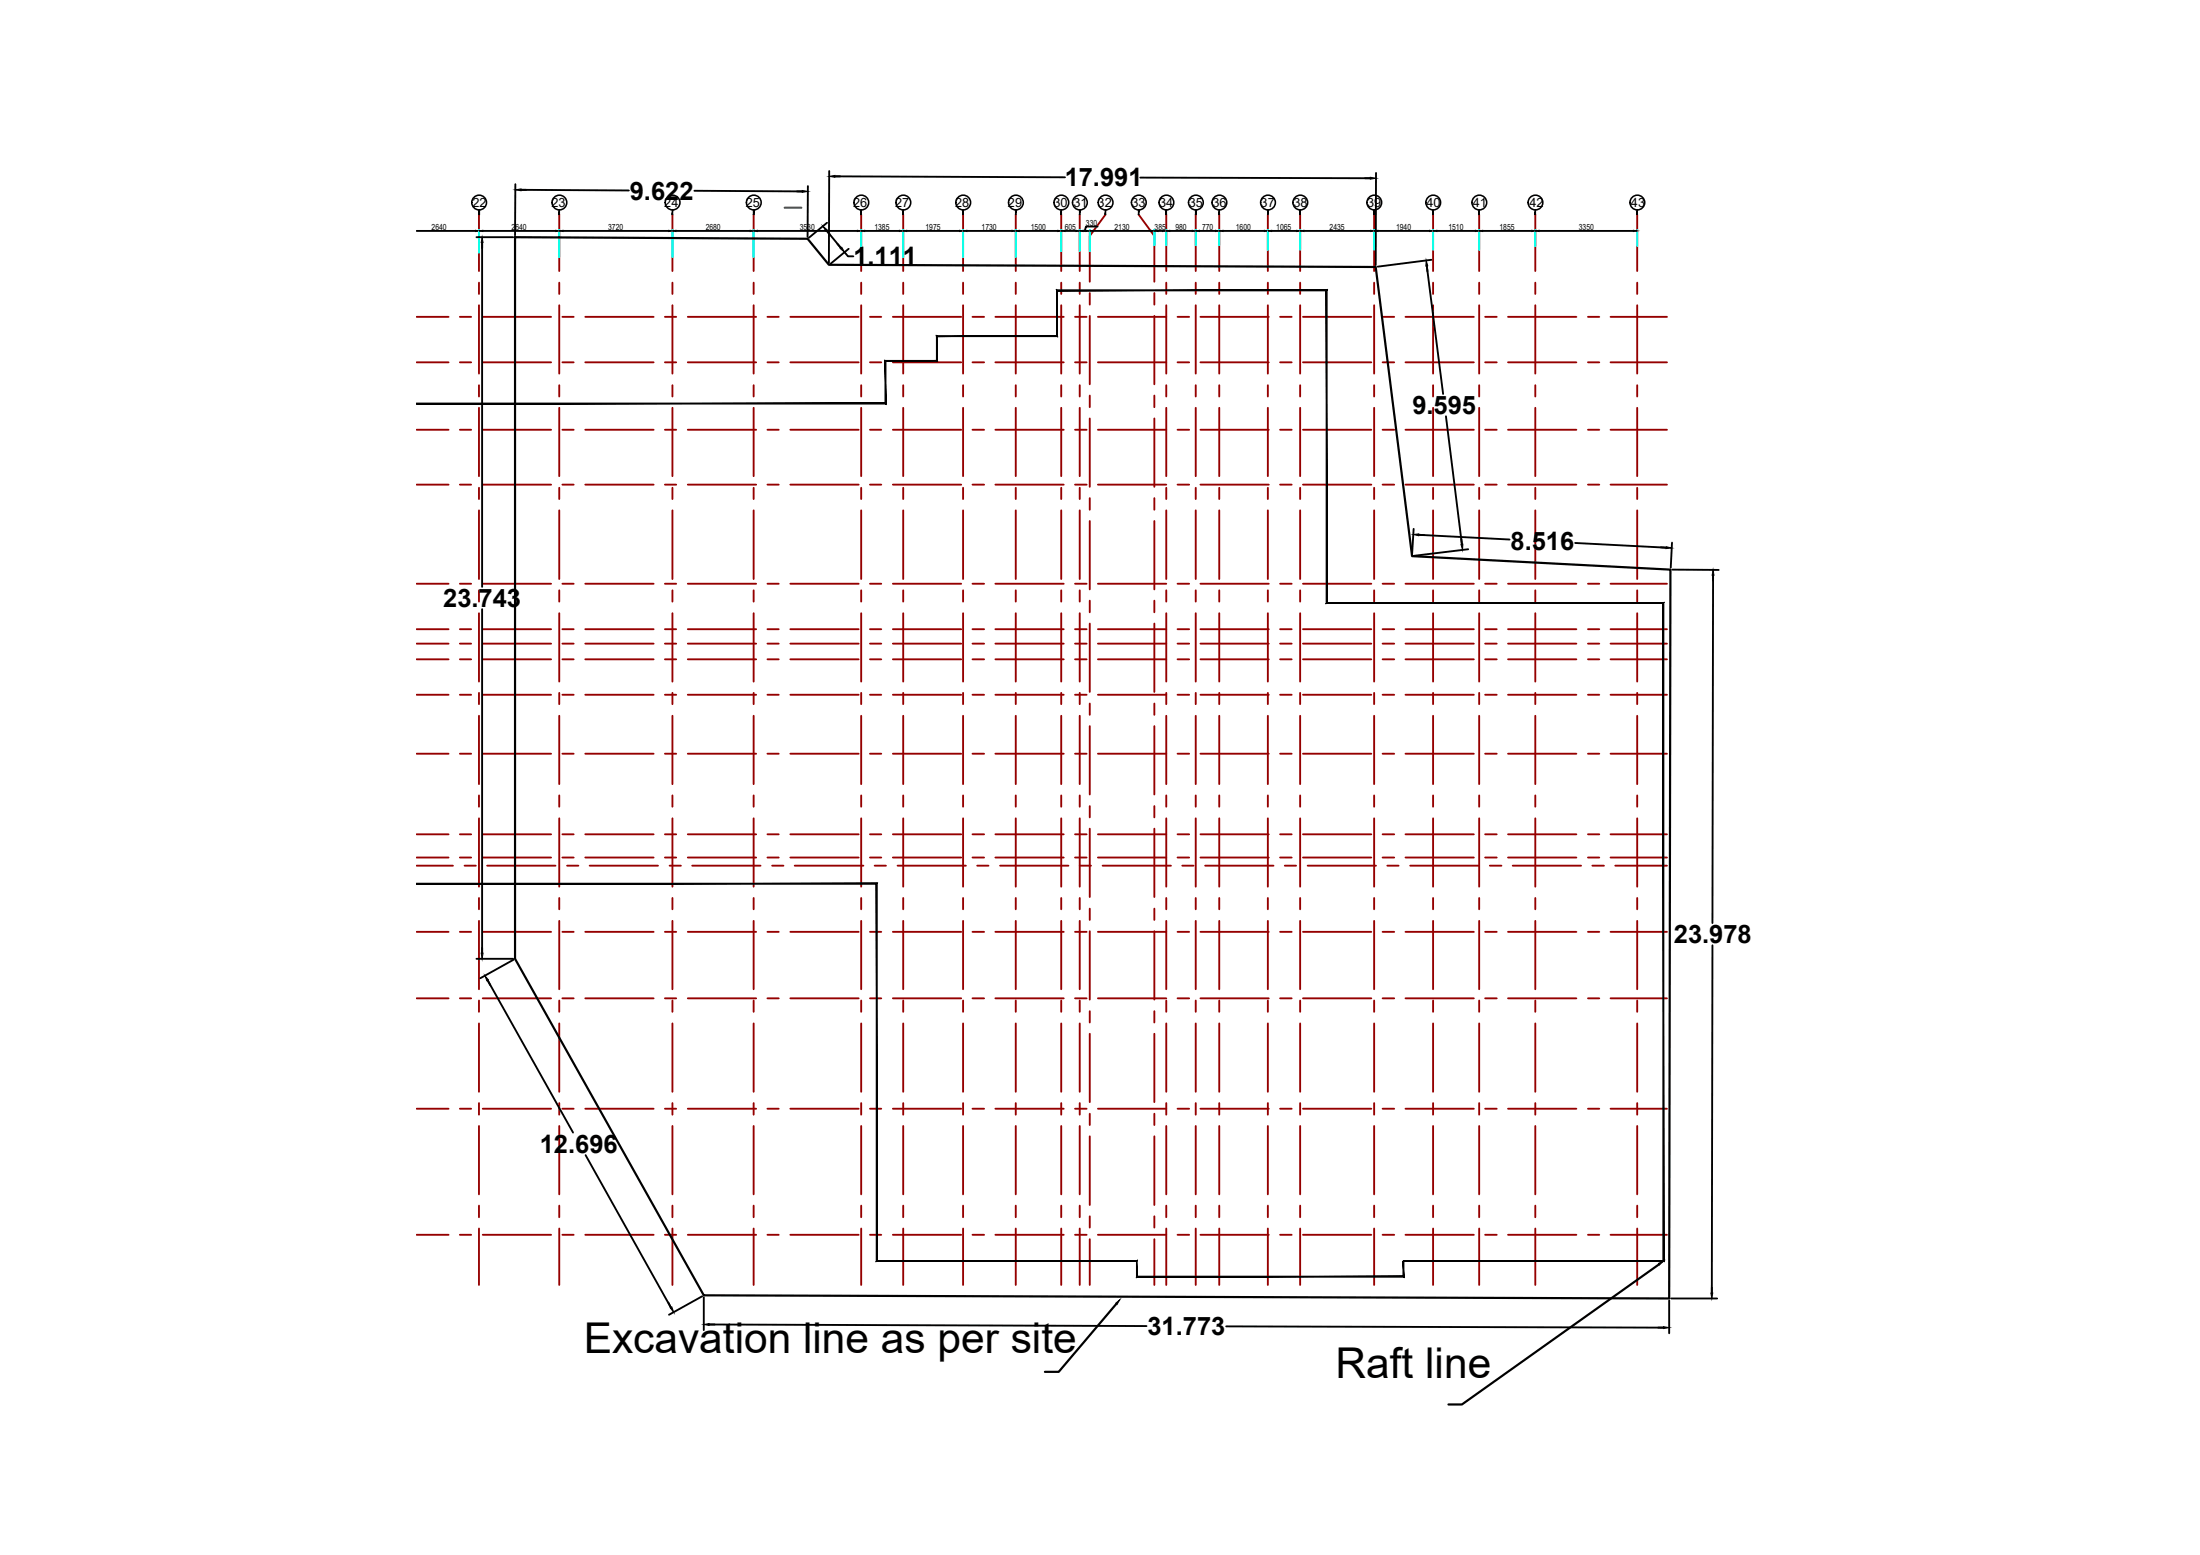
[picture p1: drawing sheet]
<svg xmlns="http://www.w3.org/2000/svg" width="297mm" height="210mm" viewBox="0 0 297 210" stroke-linecap="round" stroke-linejoin="round" font-family="sans-serif">
<!-- layer: GRID -->
<g fill="none" stroke="#950000" stroke-width=".25">
<path d="M64.7 29v7.6M64.7 38.2v1.5M75.5 29v7.6M75.5 38.2v1.5M90.8 29v7.6M90.8 38.2v1.5M101.8 29v7.6M101.8 38.2v1.5M116.3 29v7.6M116.3 38.2v1.5M121.9 29v7.6M121.9 38.2v1.5"/>
<path d="M130 29v7.6M130 38.2v1.5M137.1 29v7.6M137.1 38.2v1.5M143.3 29v7.6M143.3 38.2v1.5M145.8 29v7.6M145.8 38.2v1.5M147.1 39.6v1.5M149.3 29l-2.2 2.8v6.2M153.7 29l2.2 2.8v6.2M155.9 39.6v1.5"/>
<path d="M157.5 29v7.6M157.5 38.2v1.5M161.4 29v7.6M161.4 38.2v1.5M164.6 29v7.6M164.6 38.2v1.5M171.2 29v7.6M171.2 38.2v1.5M175.5 29v7.6M175.5 38.2v1.5M185.5 29v7.6M185.5 38.2v1.5"/>
<path d="M193.5 29v7.6M193.5 38.2v1.5M199.7 29v7.6M199.7 38.2v1.5M207.3 29v7.6M207.3 38.2v1.5M221.1 29v7.6M221.1 38.2v1.5M56.2 42.8h4.4M56.2 48.9h4.4M56.2 58h4.4M62.1 42.8h1.5"/>
<path d="M62.1 48.9h1.5M62.1 58h1.5M64.7 41.2v9.2M64.7 52v1.5M64.7 55v9.3M65.2 42.8h9.2M65.2 48.9h9.2M65.2 58h9.2M75.5 41.2v9.2M75.5 52v1.5M75.5 55v9.3M75.9 42.8h1.6"/>
<path d="M75.9 48.9h1.6M75.9 58h1.6M79 42.8h9.3M79 48.9h9.3M79 58h9.3M89.8 42.8h1.5M89.8 48.9h1.5M89.8 58h1.5M90.8 41.2v9.2M90.8 52v1.5M90.8 55v9.3M92.9 42.8h9.2"/>
<path d="M92.9 48.9h9.2M92.9 58h9.2M101.8 41.2v9.2M101.8 52v1.5M101.8 55v9.3M103.6 42.8h1.5M103.6 48.9h1.5M103.6 58h1.5M106.7 42.8h9.2M106.7 48.9h9.2M106.7 58h9.2M116.3 41.2v9.2"/>
<path d="M116.3 52v1.5M116.3 55v9.3M117.5 42.8h1.5M117.5 48.9h1.5M117.5 58h1.5M120.6 42.8h9.2M120.6 48.9h9.2M120.6 58h9.2M121.9 41.2v9.2M121.9 52v1.5M121.9 55v9.3M130 41.2v9.2"/>
<path d="M130 52v1.5M130 55v9.3M131.3 42.8h1.6M131.3 48.9h1.6M131.3 58h1.6M134.4 42.8h9.2M134.4 48.9h9.2M134.4 58h9.2M137.1 41.2v9.2M137.1 52v1.5M137.1 55v9.3M143.3 41.2v9.2"/>
<path d="M143.3 52v1.5M143.3 55v9.3M145.1 42.8h1.6M145.1 48.9h1.6M145.1 58h1.6M145.8 41.2v9.2M145.8 52v1.5M145.8 55v9.3M147.1 42.6v9.3M147.1 53.4v1.6M147.1 56.5v9.2M148.2 42.8h9.3"/>
<path d="M148.2 48.9h9.3M148.2 58h9.3M155.9 42.6v9.3M155.9 53.4v1.6M155.9 56.5v9.2M157.5 41.2v9.2M157.5 52v1.5M157.5 55v9.3M159 42.8h1.6M159 48.9h1.6M159 58h1.6M161.4 41.2v9.2"/>
<path d="M161.4 52v1.5M161.4 55v9.3M162.1 42.8h9.2M162.1 48.9h9.2M162.1 58h9.2M164.6 41.2v9.2M164.6 52v1.5M164.6 55v9.3M171.2 41.2v9.2M171.2 52v1.5M171.2 55v9.3M172.8 42.8h1.6"/>
<path d="M172.8 48.9h1.6M172.8 58h1.6M175.5 41.2v9.2M175.5 52v1.5M175.5 55v9.3M175.9 42.8h9.3M175.9 48.9h9.3M175.9 58h9.3M185.5 41.2v9.2M185.5 52v1.5M185.5 55v9.3M186.7 42.8h1.5"/>
<path d="M186.7 48.9h1.5M186.7 58h1.5M189.8 42.8h9.2M189.8 48.9h9.2M189.8 58h9.2M193.5 41.2v9.2M193.5 52v1.5M193.5 55v9.3M199.7 41.2v9.2M199.7 52v1.5M199.7 55v9.3M200.5 42.8h1.6"/>
<path d="M200.5 48.9h1.6M200.5 58h1.6M203.6 42.8h9.2M203.6 48.9h9.2M203.6 58h9.2M207.3 41.2v9.2M207.3 52v1.5M207.3 55v9.3M214.4 42.8h1.5M214.4 48.9h1.5M214.4 58h1.5M217.5 42.8h7.6"/>
<path d="M217.5 48.9h7.6M217.5 58h7.6M221.1 41.2v9.2M221.1 52v1.5M221.1 55v9.3M56.2 65.4h4.4M56.2 78.8h4.4M62.1 65.4h1.5M62.1 78.8h1.5M64.7 65.8v1.6M64.7 68.9v9.3M64.7 79.7v1.5"/>
<path d="M65.2 65.4h9.2M65.2 78.8h9.2M75.5 65.8v1.6M75.5 68.9v9.3M75.5 79.7v1.5M75.9 65.4h1.6M75.9 78.8h1.6M79 65.4h9.3M79 78.8h9.3M89.8 65.4h1.5M89.8 78.8h1.5M90.8 65.8v1.6"/>
<path d="M90.8 68.9v9.3M90.8 79.7v1.5M92.9 65.4h9.2M92.9 78.8h9.2M101.8 65.8v1.6M101.8 68.9v9.3M101.8 79.7v1.5M103.6 65.4h1.5M103.6 78.8h1.5M106.7 65.4h9.2M106.7 78.8h9.2M116.3 65.8v1.6"/>
<path d="M116.3 68.9v9.3M116.3 79.7v1.5M117.5 65.4h1.5M117.5 78.8h1.5M120.6 65.4h9.2M120.6 78.8h9.2M121.9 65.8v1.6M121.9 68.9v9.3M121.9 79.7v1.5M130 65.8v1.6M130 68.9v9.3M130 79.7v1.5"/>
<path d="M131.3 65.4h1.6M131.3 78.8h1.6M134.4 65.4h9.2M134.4 78.8h9.2M137.1 65.8v1.6M137.1 68.9v9.3M137.1 79.7v1.5M143.3 65.8v1.6M143.3 68.9v9.3M143.3 79.7v1.5M145.1 65.4h1.6M145.1 78.8h1.6"/>
<path d="M145.8 65.8v1.6M145.8 68.9v9.3M145.8 79.7v1.5M147.1 67.2v1.6M147.1 70.3v9.3M148.2 65.4h9.3M148.2 78.8h9.3M155.9 67.2v1.6M155.9 70.3v9.3M157.5 65.8v1.6M157.5 68.9v9.3M157.5 79.7v1.5"/>
<path d="M159 65.4h1.6M159 78.8h1.6M161.4 65.8v1.6M161.4 68.9v9.3M161.4 79.7v1.5M162.1 65.4h9.2M162.1 78.8h9.2M164.6 65.8v1.6M164.6 68.9v9.3M164.6 79.7v1.5M171.2 65.8v1.6M171.2 68.9v9.3"/>
<path d="M171.2 79.7v1.5M172.8 65.4h1.6M172.8 78.8h1.6M175.5 65.8v1.6M175.5 68.9v9.3M175.5 79.7v1.5M175.9 65.4h9.3M175.9 78.8h9.3M185.5 65.8v1.6M185.5 68.9v9.3M185.5 79.7v1.5M186.7 65.4h1.5"/>
<path d="M186.7 78.8h1.5M189.8 65.4h9.2M189.8 78.8h9.2M193.5 65.8v1.6M193.5 68.9v9.3M193.5 79.7v1.5M199.7 65.8v1.6M199.7 68.9v9.3M199.7 79.7v1.5M200.5 65.4h1.6M200.5 78.8h1.6M203.6 65.4h9.2"/>
<path d="M203.6 78.8h9.2M207.3 65.8v1.6M207.3 68.9v9.3M207.3 79.7v1.5M214.4 65.4h1.5M214.4 78.8h1.5M217.5 65.4h7.6M217.5 78.8h7.6M221.1 65.8v1.6M221.1 68.9v9.3M221.1 79.7v1.5M56.2 89h4.4"/>
<path d="M56.2 86.9h4.4M56.2 93.8h4.4M56.2 84.9h4.4M62.1 89h1.5M62.1 86.9h1.5M62.1 93.8h1.5M62.1 84.9h1.5M64.7 82.8v9.2M64.7 93.5v1.6M64.7 96.6v9.2M65.2 89h9.2M65.2 86.9h9.2"/>
<path d="M65.2 93.8h9.2M65.2 84.9h9.2M75.5 82.8v9.2M75.5 93.5v1.6M75.5 96.6v9.2M75.9 89h1.6M75.9 86.9h1.6M75.9 93.8h1.6M75.9 84.9h1.6M79 89h9.3M79 86.9h9.3M79 93.8h9.3"/>
<path d="M79 84.9h9.3M89.8 89h1.5M89.8 86.9h1.5M89.8 93.8h1.5M89.8 84.9h1.5M90.8 82.8v9.2M90.8 93.5v1.6M90.8 96.6v9.2M92.9 89h9.2M92.9 86.9h9.2M92.9 93.8h9.2M92.9 84.9h9.2"/>
<path d="M101.8 82.8v9.2M101.8 93.5v1.6M101.8 96.6v9.2M103.6 89h1.5M103.6 86.9h1.5M103.6 93.8h1.5M103.6 84.9h1.5M106.7 89h9.2M106.7 86.9h9.2M106.7 93.8h9.2M106.7 84.9h9.2M116.3 82.8v9.2"/>
<path d="M116.3 93.5v1.6M116.3 96.6v9.2M117.5 89h1.5M117.5 86.9h1.5M117.5 93.8h1.5M117.5 84.9h1.5M120.6 89h9.2M120.6 86.9h9.2M120.6 93.8h9.2M120.6 84.9h9.2M121.9 82.8v9.2M121.9 93.5v1.6"/>
<path d="M121.9 96.6v9.2M130 82.8v9.2M130 93.5v1.6M130 96.6v9.2M131.3 89h1.6M131.3 86.9h1.6M131.3 93.8h1.6M131.3 84.9h1.6M134.4 89h9.2M134.4 86.9h9.2M134.4 93.8h9.2M134.4 84.9h9.2"/>
<path d="M137.1 82.8v9.2M137.1 93.5v1.6M137.1 96.6v9.2M143.3 82.8v9.2M143.3 93.5v1.6M143.3 96.6v9.2M145.1 89h1.6M145.1 86.9h1.6M145.1 93.8h1.6M145.1 84.9h1.6M145.8 82.8v9.2M145.8 93.5v1.6"/>
<path d="M145.8 96.6v9.2M147.1 81.1v1.5M147.1 84.2v9.2M147.1 95v1.5M147.1 98v9.2M148.2 89h9.3M148.2 86.9h9.3M148.2 93.8h9.3M148.2 84.9h9.3M155.9 81.1v1.5M155.9 84.2v9.2M155.9 95v1.5"/>
<path d="M155.9 98v9.2M157.5 82.8v9.2M157.5 93.5v1.6M157.5 96.6v9.2M159 89h1.6M159 86.9h1.6M159 93.8h1.6M159 84.9h1.6M161.4 82.8v9.2M161.4 93.5v1.6M161.4 96.6v9.2M162.1 89h9.2"/>
<path d="M162.1 86.9h9.2M162.1 93.8h9.2M162.1 84.9h9.2M164.6 82.8v9.2M164.6 93.5v1.6M164.6 96.6v9.2M171.2 82.8v9.2M171.2 93.5v1.6M171.2 96.6v9.2M172.8 89h1.6M172.8 86.9h1.6M172.8 93.8h1.6"/>
<path d="M172.8 84.9h1.6M175.5 82.8v9.2M175.5 93.5v1.6M175.5 96.6v9.2M175.9 89h9.3M175.9 86.9h9.3M175.9 93.8h9.3M175.9 84.9h9.3M185.5 82.8v9.2M185.5 93.5v1.6M185.5 96.6v9.2M186.7 89h1.5"/>
<path d="M186.7 86.9h1.5M186.7 93.8h1.5M186.7 84.9h1.5M189.8 89h9.2M189.8 86.9h9.2M189.8 93.8h9.2M189.8 84.9h9.2M193.5 82.8v9.2M193.5 93.5v1.6M193.5 96.6v9.2M199.7 82.8v9.2M199.7 93.5v1.6"/>
<path d="M199.7 96.6v9.2M200.5 89h1.6M200.5 86.9h1.6M200.5 93.8h1.6M200.5 84.9h1.6M203.6 89h9.2M203.6 86.9h9.2M203.6 93.8h9.2M203.6 84.9h9.2M207.3 82.8v9.2M207.3 93.5v1.6M207.3 96.6v9.2"/>
<path d="M214.4 89h1.5M214.4 86.9h1.5M214.4 93.8h1.5M214.4 84.9h1.5M217.5 89h7.6M217.5 86.9h7.6M217.5 93.8h7.6M217.5 84.9h7.6M221.1 82.8v9.2M221.1 93.5v1.6M221.1 96.6v9.2M56.2 101.7h4.4"/>
<path d="M56.2 116.9h5M56.2 112.6h4.4M56.2 115.8h4.4M62.1 101.7h1.5M62.1 112.6h1.5M62.1 115.8h1.5M62.7 116.9h1.5M64.7 107.4v1.5M64.7 110.5v9.2M65.2 101.7h9.2M65.2 112.6h9.2M65.2 115.8h9.2"/>
<path d="M65.8 116.9h9.2M75.5 107.4v1.5M75.5 110.5v9.2M75.9 101.7h1.6M75.9 112.6h1.6M75.9 115.8h1.6M76.6 116.9h1.5M79 101.7h9.3M79 112.6h9.3M79 115.8h9.3M79.6 116.9h9.2M89.8 101.7h1.5"/>
<path d="M89.8 112.6h1.5M89.8 115.8h1.5M90.4 116.9h1.5M90.8 107.4v1.5M90.8 110.5v9.2M92.9 101.7h9.2M92.9 112.6h9.2M92.9 115.8h9.2M93.5 116.9h9.2M101.8 107.4v1.5M101.8 110.5v9.2M103.6 101.7h1.5"/>
<path d="M103.6 112.6h1.5M103.6 115.8h1.5M104.3 116.9h1.5M106.7 101.7h9.2M106.7 112.6h9.2M106.7 115.8h9.2M107.3 116.9h9.3M116.3 107.4v1.5M116.3 110.5v9.2M117.5 101.7h1.5M117.5 112.6h1.5M117.5 115.8h1.5"/>
<path d="M118.1 116.9h1.5M120.6 101.7h9.2M120.6 112.6h9.2M120.6 115.8h9.2M121.2 116.9h9.2M121.9 107.4v1.5M121.9 110.5v9.2M130 107.4v1.5M130 110.5v9.2M131.3 101.7h1.6M131.3 112.6h1.6M131.3 115.8h1.6"/>
<path d="M131.9 116.9h1.6M134.4 101.7h9.2M134.4 112.6h9.2M134.4 115.8h9.2M135 116.9h9.3M137.1 107.4v1.5M137.1 110.5v9.2M143.3 107.4v1.5M143.3 110.5v9.2M145.1 101.7h1.6M145.1 112.6h1.6M145.1 115.8h1.6"/>
<path d="M145.8 116.9h1.5M145.8 107.4v1.5M145.8 110.5v9.2M147.1 108.8v1.5M147.1 111.9v9.2M148.2 101.7h9.3M148.2 112.6h9.3M148.2 115.8h9.3M148.9 116.9h9.2M155.9 108.8v1.5M155.9 111.9v9.2M157.5 107.4v1.5"/>
<path d="M157.5 110.5v9.2M159 101.7h1.6M159 112.6h1.6M159 115.8h1.6M159.6 116.9h1.5M161.4 107.4v1.5M161.4 110.5v9.2M162.1 101.7h9.2M162.1 112.6h9.2M162.1 115.8h9.2M162.7 116.9h9.2M164.6 107.4v1.5"/>
<path d="M164.6 110.5v9.2M171.2 107.4v1.5M171.2 110.5v9.2M172.8 101.7h1.6M172.8 112.6h1.6M172.8 115.8h1.6M173.5 116.9h1.5M175.5 107.4v1.5M175.5 110.5v9.2M175.9 101.7h9.3M175.9 112.6h9.3M175.9 115.8h9.3"/>
<path d="M176.6 116.9h9.2M185.5 107.4v1.5M185.5 110.5v9.2M186.7 101.7h1.5M186.7 112.6h1.5M186.7 115.8h1.5M187.3 116.9h1.5M189.8 101.7h9.2M189.8 112.6h9.2M189.8 115.8h9.2M190.4 116.9h9.2M193.5 107.4v1.5"/>
<path d="M193.5 110.5v9.2M199.7 107.4v1.5M199.7 110.5v9.2M200.5 101.7h1.6M200.5 112.6h1.6M200.5 115.8h1.6M201.2 116.9h1.5M203.6 101.7h9.2M203.6 112.6h9.2M203.6 115.8h9.2M204.2 116.9h9.3M207.3 107.4v1.5"/>
<path d="M207.3 110.5v9.2M214.4 101.7h1.5M214.4 112.6h1.5M214.4 115.8h1.5M215 116.9h1.6M217.5 101.7h7.6M217.5 112.6h7.6M217.5 115.8h7.6M218.1 116.9h7M221.1 107.4v1.5M221.1 110.5v9.2M56.2 125.8h4.4"/>
<path d="M56.2 134.8h4.4M62.1 125.8h1.5M62.1 134.8h1.5M64.7 121.2v1.5M64.7 124.3v9.2M64.7 135.1v1.5M64.7 138.1v9.3M65.2 125.8h9.2M65.2 134.8h9.2M75.5 121.2v1.5M75.5 124.3v9.2M75.5 135.1v1.5"/>
<path d="M75.5 138.1v9.3M75.9 125.8h1.6M75.9 134.8h1.6M79 125.8h9.3M79 134.8h9.3M89.8 125.8h1.5M89.8 134.8h1.5M90.8 121.2v1.5M90.8 124.3v9.2M90.8 135.1v1.5M90.8 138.1v9.3M92.9 125.8h9.2"/>
<path d="M92.9 134.8h9.2M101.8 121.2v1.5M101.8 124.3v9.2M101.8 135.1v1.5M101.8 138.1v9.3M103.6 125.8h1.5M103.6 134.8h1.5M106.7 125.8h9.2M106.7 134.8h9.2M116.3 121.2v1.5M116.3 124.3v9.2M116.3 135.1v1.5"/>
<path d="M116.3 138.1v9.3M117.5 125.8h1.5M117.5 134.8h1.5M120.6 125.8h9.2M120.6 134.8h9.2M121.9 121.2v1.5M121.9 124.3v9.2M121.9 135.1v1.5M121.9 138.1v9.3M130 121.2v1.5M130 124.3v9.2M130 135.1v1.5"/>
<path d="M130 138.1v9.3M131.3 125.8h1.6M131.3 134.8h1.6M134.4 125.8h9.2M134.4 134.8h9.2M137.1 121.2v1.5M137.1 124.3v9.2M137.1 135.1v1.5M137.1 138.1v9.3M143.3 121.2v1.5M143.3 124.3v9.2M143.3 135.1v1.5"/>
<path d="M143.3 138.1v9.3M145.1 125.8h1.6M145.1 134.8h1.6M145.8 121.2v1.5M145.8 124.3v9.2M145.8 135.1v1.5M145.8 138.1v9.3M147.1 122.7v1.5M147.1 125.7v9.2M147.1 136.5v1.5M147.1 139.5v9.3M148.2 125.8h9.3"/>
<path d="M148.2 134.8h9.3M155.9 122.7v1.5M155.9 125.7v9.2M155.9 136.5v1.5M155.9 139.5v9.3M157.5 121.2v1.5M157.5 124.3v9.2M157.5 135.1v1.5M157.5 138.1v9.3M159 125.8h1.6M159 134.8h1.6M161.4 121.2v1.5"/>
<path d="M161.4 124.3v9.2M161.4 135.1v1.5M161.4 138.1v9.3M162.1 125.8h9.2M162.1 134.8h9.2M164.6 121.2v1.5M164.6 124.3v9.2M164.6 135.1v1.5M164.6 138.1v9.3M171.2 121.2v1.5M171.2 124.3v9.2M171.2 135.1v1.5"/>
<path d="M171.2 138.1v9.3M172.8 125.8h1.6M172.8 134.8h1.6M175.5 121.2v1.5M175.5 124.3v9.2M175.5 135.1v1.5M175.5 138.1v9.3M175.9 125.8h9.3M175.9 134.8h9.3M185.5 121.2v1.5M185.5 124.3v9.2M185.5 135.1v1.5"/>
<path d="M185.5 138.1v9.3M186.7 125.8h1.5M186.7 134.8h1.5M189.8 125.8h9.2M189.8 134.8h9.2M193.5 121.2v1.5M193.5 124.3v9.2M193.5 135.1v1.5M193.5 138.1v9.3M199.7 121.2v1.5M199.7 124.3v9.2M199.7 135.1v1.5"/>
<path d="M199.7 138.1v9.3M200.5 125.8h1.6M200.5 134.8h1.6M203.6 125.8h9.2M203.6 134.8h9.2M207.3 121.2v1.5M207.3 124.3v9.2M207.3 135.1v1.5M207.3 138.1v9.3M214.4 125.8h1.5M214.4 134.8h1.5M217.5 125.8h7.6"/>
<path d="M217.5 134.8h7.6M221.1 121.2v1.5M221.1 124.3v9.2M221.1 135.1v1.5M221.1 138.1v9.3M56.2 149.7h4.4M62.1 149.7h1.5M64.7 148.9v1.6M64.7 152v9.2M65.2 149.7h9.2M75.5 148.9v1.6M75.5 152v9.2"/>
<path d="M75.9 149.7h1.6M79 149.7h9.3M89.8 149.7h1.5M90.8 148.9v1.6M90.8 152v9.2M92.9 149.7h9.2M101.8 148.9v1.6M101.8 152v9.2M103.6 149.7h1.5M106.7 149.7h9.2M116.3 148.9v1.6M116.3 152v9.2"/>
<path d="M117.5 149.7h1.5M120.6 149.7h9.2M121.9 148.9v1.6M121.9 152v9.2M130 148.9v1.6M130 152v9.2M131.3 149.7h1.6M134.4 149.7h9.2M137.1 148.9v1.6M137.1 152v9.2M143.3 148.9v1.6M143.3 152v9.2"/>
<path d="M145.1 149.7h1.6M145.8 148.9v1.6M145.8 152v9.2M147.1 150.3v1.6M147.1 153.4v9.3M148.2 149.7h9.3M155.9 150.3v1.6M155.9 153.4v9.3M157.5 148.9v1.6M157.5 152v9.2M159 149.7h1.6M161.4 148.9v1.6"/>
<path d="M161.4 152v9.2M162.1 149.7h9.2M164.6 148.9v1.6M164.6 152v9.2M171.2 148.9v1.6M171.2 152v9.2M172.8 149.7h1.6M175.5 148.9v1.6M175.5 152v9.2M175.9 149.7h9.3M185.5 148.9v1.6M185.5 152v9.2"/>
<path d="M186.7 149.7h1.5M189.8 149.7h9.2M193.5 148.9v1.6M193.5 152v9.2M199.7 148.9v1.6M199.7 152v9.2M200.5 149.7h1.6M203.6 149.7h9.2M207.3 148.9v1.6M207.3 152v9.2M214.4 149.7h1.5M217.5 149.7h7.6"/>
<path d="M221.1 148.9v1.6M221.1 152v9.2M56.2 166.7h4.4M62.1 166.7h1.5M64.7 162.7v1.6M64.7 165.8v7.7M65.2 166.7h9.2M75.5 162.7v1.6M75.5 165.8v7.7M75.9 166.7h1.6M79 166.7h9.3M89.8 166.7h1.5"/>
<path d="M90.8 162.7v1.6M90.8 165.8v7.7M92.9 166.7h9.2M101.8 162.7v1.6M101.8 165.8v7.7M103.6 166.7h1.5M106.7 166.7h9.2M116.3 162.7v1.6M116.3 165.8v7.7M117.5 166.7h1.5M120.6 166.7h9.2M121.9 162.7v1.6"/>
<path d="M121.9 165.8v7.7M130 162.7v1.6M130 165.8v7.7M131.3 166.7h1.6M134.4 166.7h9.2M137.1 162.7v1.6M137.1 165.8v7.7M143.3 162.7v1.6M143.3 165.8v7.7M145.1 166.7h1.6M145.8 162.7v1.6M145.8 165.8v7.7"/>
<path d="M147.1 164.2v1.5M147.1 167.3v6.2M148.2 166.7h9.3M155.9 164.2v1.5M155.9 167.3v6.2M157.5 162.7v1.6M157.5 165.8v7.7M159 166.7h1.6M161.4 162.7v1.6M161.4 165.8v7.7M162.1 166.7h9.2M164.6 162.7v1.6"/>
<path d="M164.6 165.8v7.7M171.2 162.7v1.6M171.2 165.8v7.7M172.8 166.7h1.6M175.5 162.7v1.6M175.5 165.8v7.7M175.9 166.7h9.3M185.5 162.7v1.6M185.5 165.8v7.7M186.7 166.7h1.5M189.8 166.7h9.2M193.5 162.7v1.6"/>
<path d="M193.5 165.8v7.7M199.7 162.7v1.6M199.7 165.8v7.7M200.5 166.7h1.6M203.6 166.7h9.2M207.3 162.7v1.6M207.3 165.8v7.7M214.4 166.7h1.5M217.5 166.7h7.6M221.1 162.7v1.6M221.1 165.8v7.7"/>
</g>
<!-- layer: GRID NO. -->
<g fill="none" stroke="#000" stroke-width=".21">
<circle cx="64.7" cy="27.3" r=".99"/>
<circle cx="75.5" cy="27.3" r=".99"/>
<circle cx="90.8" cy="27.3" r=".99"/>
<circle cx="101.8" cy="27.3" r=".99"/>
<circle cx="116.3" cy="27.3" r=".99"/>
<circle cx="122" cy="27.3" r=".99"/>
<circle cx="130.1" cy="27.3" r=".99"/>
<circle cx="137.2" cy="27.3" r=".99"/>
<circle cx="143.3" cy="27.3" r=".99"/>
<circle cx="145.8" cy="27.3" r=".99"/>
<circle cx="149.3" cy="27.3" r=".99"/>
<circle cx="153.8" cy="27.3" r=".99"/>
<circle cx="157.5" cy="27.3" r=".99"/>
<circle cx="161.5" cy="27.3" r=".99"/>
<circle cx="164.6" cy="27.3" r=".99"/>
<circle cx="171.2" cy="27.3" r=".99"/>
<circle cx="175.6" cy="27.3" r=".99"/>
<circle cx="185.6" cy="27.3" r=".99"/>
<circle cx="193.5" cy="27.3" r=".99"/>
<circle cx="199.7" cy="27.3" r=".99"/>
<circle cx="207.3" cy="27.3" r=".99"/>
<circle cx="221.1" cy="27.3" r=".99"/>
</g>
<g fill="#000" stroke="#000" stroke-width=".14">
<path d="M64.6 28.3h.2l-.2 .7zM64.8 28.3l-.2 .7h.2z"/>
<path d="M75.5 28.3h.1l-.1 .7zM75.6 28.3l-.1 .7h.1z"/>
<path d="M90.7 28.3h.1l-.1 .7zM90.8 28.3l-.1 .7h.1z"/>
<path d="M101.7 28.3h.1l-.1 .7zM101.8 28.3l-.1 .7h.1z"/>
<path d="M116.2 28.3h.1l-.1 .7zM116.3 28.3l-.1 .7h.1z"/>
<path d="M121.9 28.3h.1l-.1 .7zM122 28.3l-.1 .7h.1z"/>
<path d="M130 28.3h.1l-.1 .7zM130.1 28.3l-.1 .7h.1z"/>
<path d="M137.1 28.3h.1l-.1 .7zM137.2 28.3l-.1 .7h.1z"/>
<path d="M143.2 28.3h.1l-.1 .7zM143.3 28.3l-.1 .7h.1z"/>
<path d="M145.7 28.3h.1l-.1 .7zM145.8 28.3l-.1 .7h.1z"/>
<path d="M149.2 28.3h.1l-.1 .7zM149.3 28.3l-.1 .7h.1z"/>
<path d="M153.7 28.3h.1l-.1 .7zM153.8 28.3l-.1 .7h.1z"/>
<path d="M157.4 28.3h.1l-.1 .7zM157.5 28.3l-.1 .7h.1z"/>
<path d="M161.4 28.3h.1l-.1 .7zM161.5 28.3l-.1 .7h.1z"/>
<path d="M164.6 28.3h.1l-.1 .7zM164.7 28.3l-.1 .7h.1z"/>
<path d="M171.1 28.3h.1l-.1 .7zM171.2 28.3l-.1 .7h.1z"/>
<path d="M175.5 28.3h.1l-.1 .7zM175.6 28.3l-.1 .7h.1z"/>
<path d="M185.5 28.3h.1l-.1 .7zM185.6 28.3l-.1 .7h.1z"/>
<path d="M193.4 28.3h.1l-.1 .7zM193.5 28.3l-.1 .7h.1z"/>
<path d="M199.7 28.3h.1l-.1 .7zM199.8 28.3l-.1 .7h.1z"/>
<path d="M207.2 28.3h.1l-.1 .7zM207.3 28.3l-.1 .7h.1z"/>
<path d="M221 28.3h.1l-.1 .7zM221.1 28.3l-.1 .7h.1z"/>
</g>
<!-- layer: GRID DIM -->
<g fill="none" stroke="#0ff" stroke-width=".25">
<path d="M64.7 31v3.1M75.5 31v3.7M90.8 31v3.7M101.8 31v3.7M116.3 31v3.7M121.9 31v3.7M130 31v3.7M137.1 31v3.7M143.3 31v2.9M145.8 31v2.9M147.1 31v2.9M155.9 31v2.1"/>
<path d="M157.5 31v2.1M161.4 31v2.1M164.6 31v2.1M171.2 31v2.7M175.5 31v2.7M185.5 31v2.7M193.5 31v2.7M199.7 31v2.7M207.3 31v2.2M221.1 31v2.2"/>
</g>
<g fill="none" stroke="#000" stroke-width=".25">
<path d="M56.2 31.2h8M65.2 31.2h9.8M76 31.2h14.3M91.3 31.2h10M102.3 31.2h13.5M116.7 31.2h4.7M122.4 31.2h7.2M130.5 31.2h6.1M137.6 31.2h5.2M143.8 31.2h1.5M146.2 31.2h.4M147.6 31.2h7.8"/>
<path d="M148.2 30.6h-1.6l-.1 .6M156.4 31.2h.6M157.9 31.2h3.1M162 31.2h2.1M165.1 31.2h5.6M171.7 31.2h3.4M176.1 31.2h9M186 31.2h7M194 31.2h5.2M200.2 31.2h6.6M207.8 31.2h12.7"/>
</g>
<g fill="#000" stroke="#000" stroke-width=".14">
<path d="M64.2 31.1l.5 .1-.5 .1zM64.7 31.2l.5-.1v.2zM75 31.1l.5 .1-.5 .1zM75.5 31.2l.5-.1v.2zM90.3 31.1l.5 .1-.5 .1zM90.8 31.2l.5-.1v.2zM101.3 31.1l.5 .1-.5 .1zM101.8 31.2l.5-.1v.2zM115.8 31.1l.5 .1-.5 .1zM116.3 31.2l.4-.1v.2zM121.4 31.1l.5 .1-.5 .1zM121.9 31.2l.5-.1v.2z"/>
<path d="M129.6 31.1l.4 .1-.4 .1zM130 31.2l.5-.1v.2zM136.6 31.1l.5 .1-.5 .1zM137.1 31.2l.5-.1v.2zM142.8 31.1l.5 .1-.5 .1zM143.3 31.2l.5-.1v.2zM145.3 31.1l.5 .1-.5 .1zM145.8 31.2l.4-.1v.2zM146.6 31.1l.5 .1-.5 .1zM147.1 31.2l.5-.1v.2zM155.4 31.1l.5 .1-.5 .1zM155.9 31.2l.5-.1v.2z"/>
<path d="M157 31.1l.5 .1-.5 .1zM157.5 31.2l.4-.1v.2zM161 31.1l.4 .1-.4 .1zM161.4 31.2l.6-.1v.2zM164.1 31.1l.5 .1-.5 .1zM164.6 31.2l.5-.1v.2zM170.7 31.1l.5 .1-.5 .1zM171.2 31.2l.5-.1v.2zM175.1 31.1l.4 .1-.4 .1zM175.5 31.2l.6-.1v.2zM185.1 31.1l.4 .1-.4 .1zM185.5 31.2l.5-.1v.2z"/>
<path d="M193 31.1l.5 .1-.5 .1zM193.5 31.2l.5-.1v.2zM199.2 31.1l.5 .1-.5 .1zM199.7 31.2l.5-.1v.2zM206.8 31.1l.5 .1-.5 .1zM207.3 31.2l.5-.1v.2zM220.5 31.1l.6 .1-.6 .1z"/>
</g>
<!-- layer: 0 -->
<g fill="#000" stroke="#000" stroke-width=".14">
<path d="M65.1 32l.1 .7h-.2zM69.6 25.6l.7-.1v.3zM108.3 25.7l.8 .1-.8 .2zM111.1 30.5l.6 .5-.2 .2zM112 23.8l.7-.1v.2zM113.4 33.5l.3-.1 .3 .7zM185 23.9l.8 .2-.8 .1zM192.6 35.2l.2 .7h-.3zM190.8 72.2l.7-.1v.2zM197.3 73.5h.2v.7zM225 73.8l.7 .2-.8 .1zM231.3 76.9l.1 .8h-.2z"/>
<path d="M65 128.7h.2l-.1 .7zM65.5 131.7l.4 .6-.2 .1zM90.5 176.5l.2-.1 .3 .7zM95 178.8l.7-.1v.2zM150.7 175.9l.5-.5-.4 .7zM223.9 170.5l.7-.3-.5 .5zM224.6 179.1l.8 .1-.8 .1zM231 174.6h.3l-.2 .7z"/>
<path d="M189.5 170.2v.1l35-.1zM189.5 170.3l35-.1 .1 .1zM224.5 81.5v88.7l.1 .1zM224.5 81.5l.1-.2v89zM179.1 81.5h45.4l.1-.2zM179.1 81.5l.1-.2h45.4zM179.1 39.3v42.2l.1-.2zM179.2 39.1v42.2l-.1-42zM142.8 39.3h36.3l.1-.2zM142.6 39.1h36.6l-36.4 .2zM142.6 39.1l.2 6.3v-6.1zM142.6 39.1l.2 6.3-.2-.1zM126.6 45.4h16.2l-.2-.1zM126.4 45.3h16.2l-16 .1zM126.4 45.3l.2 3.5v-3.4zM126.4 45.3l.2 3.5-.2-.1zM119.6 48.8h7l-.2-.1zM119.5 48.7h6.9l-6.8 .1zM119.5 48.7l.1 5.8v-5.7zM119.5 48.7l.1 5.8-.1-.1zM56.2 54.5h63.4l-.1-.1zM56.2 54.4h63.3l-63.3 .1z"/>
<path d="M189.4 170.2l.2 2.2v-2.2zM189.4 170.2l.2 2.2-.2-.1zM153.4 172.4h36.2l-.2-.1zM153.5 172.3h35.9l-36 .1zM153.4 170.3v2.1l.1-.1zM153.5 170.2v2.1l-.1-2zM118.3 170.3h35.1l.1-.1zM118.3 170.3l.1-.1h35.1zM118.3 119.4v50.9l.1-.1zM118.3 119.4l.1-.2v51zM56.2 119.4h62.1l.1-.2zM56.2 119.2h62.2l-62.2 .2z"/>
</g>
<path d="M69.5 32l39.5 .2 2.9 3.5 73.8 .3 5 39.1 34.8 1.8-.1 98.4-130.4-.4-25.5-45.5zM150.7 176l-7.8 9.2h-1.8M224 170.7l-26.6 18.9h-1.8" fill="none" stroke="#000" stroke-width=".3"/>
<path d="M105.9 28h2.3" fill="none" stroke="#0f0" stroke-width=".3"/>
<g fill="none" stroke="#000" stroke-width=".25">
<path d="M64.3 32h5M65.1 32.7v46.5M69.6 24.9l-.1 6.9M71.1 25.6h-.8l14.6 .1M93.8 25.8h14.5h-.7M109.1 25.1l-.1 6.9M111.7 30.1l-2.5 2M112 23.1l-.1 12.4M112 31.7l-.4-.6 1.9 2.4-.4-.6M113.4 23.8h-.7l31.1 .1M114 34.1l.5 .5h.7M114.6 33.6l-2.5 2"/>
<path d="M154 24l31 .1h-.7M185.8 23.3l-.1 12.5M192.7 36.6l-.1-.7 2.2 17.3M193.3 35.1l-7.3 .9M195.2 56.2l2.2 17.3-.1-.8M190.9 71.4l-.2 3.4M192.3 72.2h-.8l12.3 .6M198.2 74.1l-7.3 .9M212.7 73.3l12.2 .6h-.7M225.7 73.3l-.1 3.3M225.8 76.9h6.3M231.3 78.4v-.7l-.1 46.9"/>
<path d="M65.1 82.2v46.5M64.3 129.4h5M66.2 133l-.3-.7 11.5 20.6M69.3 129.6l-4.5 2.5M231.2 127.6l-.1 47v-.8M79.1 155.9l11.5 20.6-.4-.7M94.8 175l-4.5 2.5M95 175.1v4.4M96.5 178.8h-.8l59.1 .2M165.6 179l59 .2h-.7M225.4 175.5v4.5M225.6 175.3h6.2"/>
</g>
<g font-size="5.7">
<text x="78.8" y="182.6">Excavation line as per site</text>
<text x="180.3" y="186.1">Raft line</text>
</g>
<g font-size="3.4">
<text x="85" y="26.9">9.622</text>
<text x="143.7" y="25.2">17.991</text>
<text x="115.2" y="35.8">1.111</text>
<text x="190.7" y="55.9">9.595</text>
<text x="203.9" y="74.3">8.516</text>
<text x="59.8" y="81.9">23.743</text>
<text x="226" y="127.3">23.978</text>
<text x="72.9" y="155.6">12.696</text>
<text x="154.9" y="180.2">31.773</text>
</g>
<g font-size="1.7">
<text x="63.8" y="28">22</text>
<text x="74.5" y="28">23</text>
<text x="89.7" y="28">24</text>
<text x="100.7" y="28">25</text>
<text x="115.2" y="28">26</text>
<text x="120.8" y="28">27</text>
<text x="129" y="28">28</text>
<text x="136.1" y="28">29</text>
<text x="142.2" y="28">30</text>
<text x="144.9" y="28">31</text>
<text x="148.2" y="28">32</text>
<text x="152.8" y="28">33</text>
<text x="156.5" y="28">34</text>
<text x="160.5" y="28">35</text>
<text x="163.7" y="28">36</text>
<text x="170.2" y="28">37</text>
<text x="174.7" y="28">38</text>
<text x="184.6" y="28">39</text>
<text x="192.6" y="28">40</text>
<text x="198.9" y="28">41</text>
<text x="206.5" y="28">42</text>
<text x="220.2" y="28">43</text>
</g>
<g font-size="1.1">
<text x="58.3" y="31.1">2640</text>
<text x="69.1" y="31.1">2640</text>
<text x="82.1" y="31.1">3720</text>
<text x="95.3" y="31.1">2680</text>
<text x="108" y="31.1">3530</text>
<text x="118.1" y="31.1">1385</text>
<text x="125" y="31.1">1975</text>
<text x="132.5" y="31.1">1730</text>
<text x="139.2" y="31.1">1500</text>
<text x="143.7" y="31.1">605</text>
<text x="146.6" y="30.5">330</text>
<text x="150.5" y="31.1">2130</text>
<text x="155.9" y="31.1">385</text>
<text x="158.7" y="31.1">980</text>
<text x="162.3" y="31.1">770</text>
<text x="166.9" y="31.1">1600</text>
<text x="172.3" y="31.1">1065</text>
<text x="179.5" y="31.1">2435</text>
<text x="188.5" y="31.1">1940</text>
<text x="195.6" y="31.1">1510</text>
<text x="202.5" y="31.1">1855</text>
<text x="213.2" y="31.1">3350</text>
</g>
</svg>
